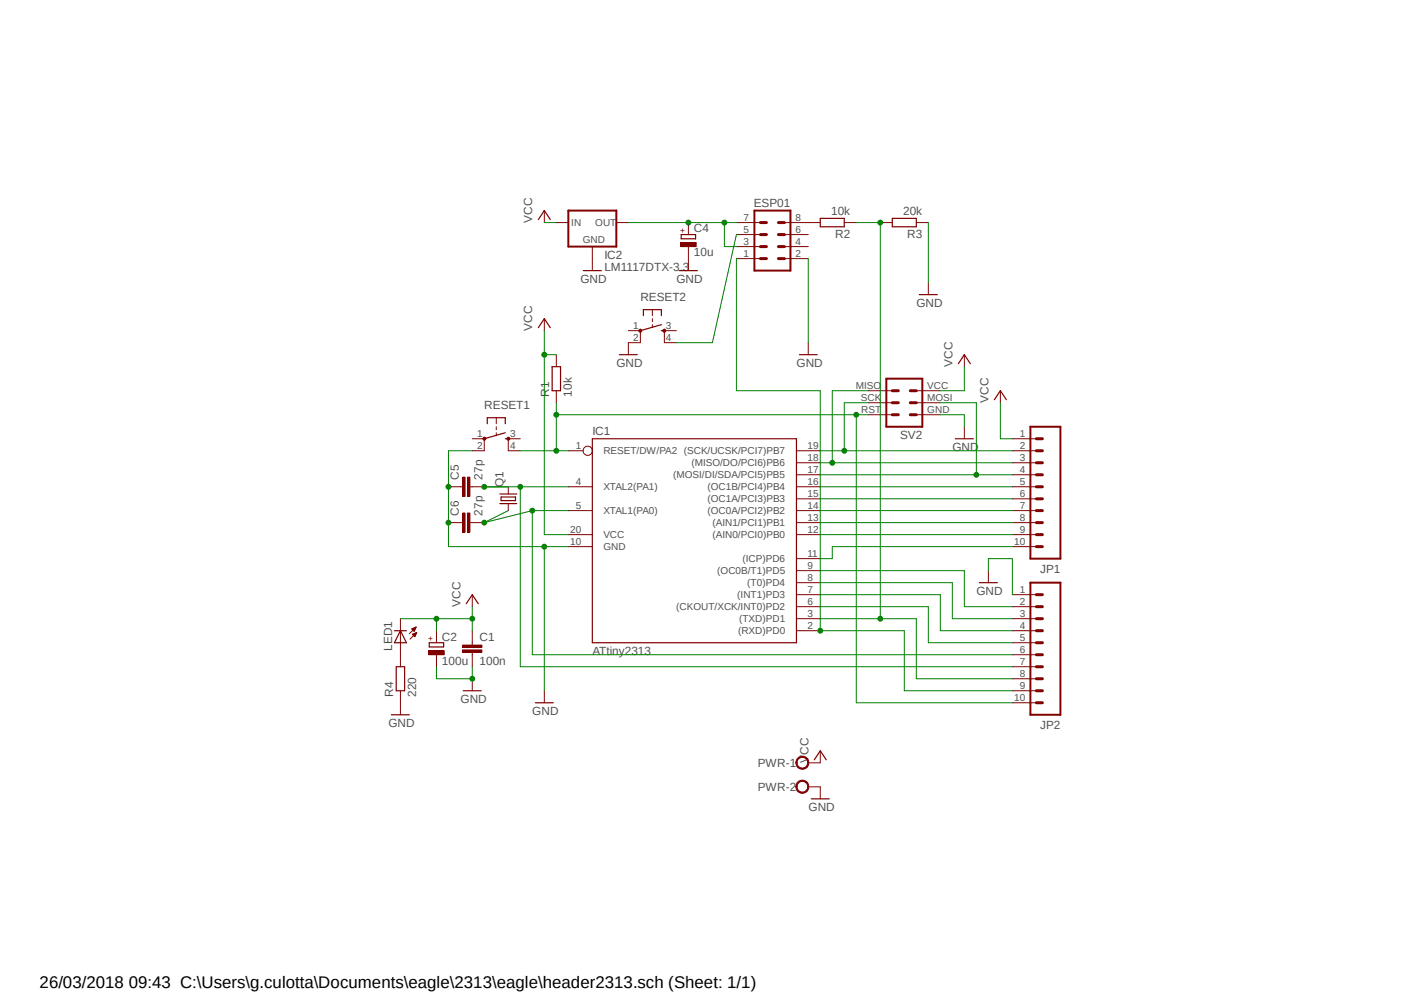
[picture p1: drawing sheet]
<svg xmlns="http://www.w3.org/2000/svg" width="297mm" height="210mm" viewBox="0 0 297 210" stroke-linecap="round" stroke-linejoin="round" font-family="sans-serif">
<path d="M80.5 41.1l144.4 131M224.9 41.1l-144.4 131" fill="none" stroke="#fff" stroke-width=".21"/>
<path d="M103.1 89.6v-1.3h3.8v1.3M106.9 92.8h.6M106.9 91.5l-4.5 1.3M125.3 92.8h43.2v43.1h-43.2z" fill="none" stroke="#800000" stroke-width=".25"/>
<g fill="none" stroke="#800000" stroke-width=".21">
<path d="M102.4 92.8v2.5M105 88.3v1.3M105 90.3v.6M105 91.5v.7M107.5 92.8v2.5M120.2 95.3h3.1M168.5 95.3h5M168.5 97.9h5M214.2 95.3h5M214.2 97.9h5M214.2 92.8h5M120.2 103h5.1"/>
<path d="M120.2 108h5.1M120.2 113.1h5.1M120.2 115.6h5.1M168.5 100.4h5M168.5 103h5M168.5 105.5h5M168.5 108h5M168.5 110.5h5M168.5 113.1h5M168.5 118.2h5M214.2 100.4h5M214.2 103h5"/>
<path d="M214.2 105.5h5M214.2 108h5M214.2 110.5h5M214.2 113.1h5M214.2 115.6h5M168.5 120.7h5M168.5 123.2h5M168.5 125.8h5M168.5 128.3h5M168.5 130.9h5M168.5 133.4h5M214.2 125.8h5"/>
<path d="M214.2 128.3h5M214.2 130.9h5M214.2 133.4h5M214.2 135.9h5M214.2 138.5h5M214.2 141h5M214.2 143.6h5M214.2 146.1h5M214.2 148.6h5"/>
<circle cx="124.3" cy="95.3" r=".98"/>
</g>
<path d="M218 90.3h6.3v27.9h-6.3zM218 123.2h6.3v28h-6.3z" fill="none" stroke="#800000" stroke-width=".42"/>
<g fill="none" stroke="#800000" stroke-width=".64">
<path d="M219.2 97.9h1.3M219.2 95.3h1.3M219.2 92.8h1.3M219.2 103h1.3M219.2 100.4h1.3M219.2 105.5h1.3M219.2 108h1.3M219.2 110.5h1.3M219.2 113.1h1.3M219.2 115.6h1.3M219.2 130.9h1.3M219.2 128.3h1.3"/>
<path d="M219.2 125.8h1.3M219.2 135.9h1.3M219.2 133.4h1.3M219.2 138.5h1.3M219.2 141h1.3M219.2 143.6h1.3M219.2 146.1h1.3M219.2 148.6h1.3"/>
</g>
<path d="M102.2 92.5h.5v.5l-.3 .1-.2-.1z" fill-rule="evenodd" fill="#800000"/>
<path d="M102.2 92.5h.5v.5l-.3 .1-.2-.1z" fill="none" stroke="#800000" stroke-width=".21"/>
<path d="M107.3 92.5h.5v.5l-.3 .1-.2-.1z" fill-rule="evenodd" fill="#800000"/>
<g fill="none" stroke="#800000" stroke-width=".21">
<path d="M115.1 67.4v2.5M204 75v2.6M99.9 92.8h2.5M99.9 95.3h2.5M107.3 92.5h.5v.5l-.3 .1-.2-.1zM107.5 92.8h2.6M107.5 95.3h2.6M204 90.3v2.5M211.6 82.6v2.6M99.9 135.9v.5M99.9 138v.5M209.1 120.7v2.5"/>
<path d="M115.1 146.1v2.5"/>
</g>
<path d="M113.9 69.3l1.2-1.9 1.3 1.9M202.7 76.9l1.3-1.9 1.3 1.9M202.1 92.8h3.8M210.4 84.5l1.2-1.9 1.3 1.9M207.2 123.2h3.8M113.2 148.6h3.9" fill="none" stroke="#800000" stroke-width=".25"/>
<path d="M97.9 137.5h4v.5h-4z" fill-rule="evenodd" fill="#800000"/>
<path d="M97.9 137.5h4v.5h-4z" fill="none" stroke="#800000" stroke-width=".21"/>
<path d="M97.9 136.4h4v.5h-4z" fill-rule="evenodd" fill="#800000"/>
<path d="M97.9 136.4h4v.5h-4zM99.9 125.8v2.5M99.9 133.4v2.5M99.9 138.5v2.5" fill="none" stroke="#800000" stroke-width=".21"/>
<path d="M90.8 135.9h3.1v.9h-3.1zM98.6 127.7l1.3-1.9 1.3 1.9" fill="none" stroke="#800000" stroke-width=".25"/>
<path d="M90.7 137.6h3.3v.9h-3.3z" fill-rule="evenodd" fill="#800000"/>
<g fill="none" stroke="#800000" stroke-width=".21">
<path d="M115.1 44.5v2.6M125.3 54.7v2.5M145.6 54.7v2.5M155.8 54.7h5.1M155.8 52.2h5.1M155.8 49.6h5.1M155.8 47.1h5.1M165.9 54.7h5.1M165.9 52.2h5.1M165.9 49.6h5.1M165.9 47.1h7.6M178.6 47.1h2.5"/>
<path d="M186.2 47.1h2.6M193.8 47.1h2.6M196.4 59.8v2.5M117.7 75v2.6M171 72.5v2.5M117.7 82.6v2.6M183.7 82.6h5.1M183.7 85.2h5.1M183.7 87.7h5.1M193.8 82.6h5.1M193.8 85.2h5.1M193.8 87.7h5.1"/>
<path d="M90.7 137.6h3.3v.9h-3.3zM92.3 133.4v2.5M92.3 138.5v2.5"/>
</g>
<path d="M113.9 46.4l1.2-1.9 1.3 1.9M123.4 57.2h3.8M143.7 57.2h3.8M173.5 46.2h5.1v1.8h-5.1zM188.8 46.2h5v1.8h-5zM116.8 77.6h1.8v5h-1.8zM169.1 75h3.8M194.5 62.3h3.8" fill="none" stroke="#800000" stroke-width=".25"/>
<path d="M159.6 44.5h7.6v12.7h-7.6zM187.5 80.1h7.6v10.2h-7.6z" fill="none" stroke="#800000" stroke-width=".42"/>
<g fill="none" stroke="#800000" stroke-width=".64">
<path d="M160.9 49.6h1.2M160.9 52.2h1.2M160.9 54.7h1.2M160.9 47.1h1.2M164.7 49.6h1.2M164.7 52.2h1.2M164.7 54.7h1.2M164.7 47.1h1.2M188.8 87.7h1.2M188.8 85.2h1.2M188.8 82.6h1.2M192.6 87.7h1.2"/>
<path d="M192.6 85.2h1.2M192.6 82.6h1.2"/>
</g>
<path d="M168.7 160.4a1.38 1.38 0 0 1 2.2 .1 1.38 1.38 0 0 1-.7 2.1 1.38 1.38 0 0 1-1.8-1.3h.2a1.14 1.14 0 0 1 1.5-1.1 1.14 1.14 0 0 1 .6 1.8 1.14 1.14 0 0 1-1.8 .1l-.3-.8h-.2z" fill-rule="evenodd" fill="#800000"/>
<path d="M168.7 160.4a1.38 1.38 0 0 1 2.2 .1 1.38 1.38 0 0 1-.7 2.1 1.38 1.38 0 0 1-1.8-1.3h.2a1.14 1.14 0 0 1 1.5-1.1 1.14 1.14 0 0 1 .6 1.8 1.14 1.14 0 0 1-1.8 .1l-.3-.8h-.2zM171 161.3h2.5" fill="none" stroke="#800000" stroke-width=".21"/>
<path d="M168.7 165.5a1.39 1.39 0 0 1 2.2 0 1.39 1.39 0 0 1-.7 2.2 1.39 1.39 0 0 1-1.8-1.3h.2a1.14 1.14 0 0 1 1.5-1.1 1.14 1.14 0 0 1 .6 1.8 1.14 1.14 0 0 1-1.8 0l-.3-.7h-.2z" fill-rule="evenodd" fill="#800000"/>
<path d="M135.5 69.9v2.6M138 65.5v1.3M138 67.4v.6M138 68.7v.6M140.5 69.9v2.6M173.5 158.8v2.5M168.7 165.5a1.39 1.39 0 0 1 2.2 0 1.39 1.39 0 0 1-.7 2.2 1.39 1.39 0 0 1-1.8-1.3h.2a1.14 1.14 0 0 1 1.5-1.1 1.14 1.14 0 0 1 .6 1.8 1.14 1.14 0 0 1-1.8 0l-.3-.7h-.2zM171 166.4h2.5v2.6" fill="none" stroke="#800000" stroke-width=".21"/>
<path d="M136.1 66.8v-1.3h3.8v1.3M139.9 69.9h.6M139.9 68.7l-4.4 1.2M171.6 169h3.8M172.3 160.7l1.2-1.9 1.3 1.9" fill="none" stroke="#800000" stroke-width=".25"/>
<path d="M135.2 69.7l.3-.1 .2 .1 .1 .2-.1 .3h-.5z" fill-rule="evenodd" fill="#800000"/>
<path d="M135.2 69.7l.3-.1 .2 .1 .1 .2-.1 .3h-.5z" fill="none" stroke="#800000" stroke-width=".21"/>
<path d="M140.3 69.7l.2-.1 .3 .1 .1 .2-.1 .3h-.5z" fill-rule="evenodd" fill="#800000"/>
<path d="M132.9 69.9h2.6M135.5 72.5h-2.6v2.5M140.3 69.7l.2-.1 .3 .1 .1 .2-.1 .3h-.5zM140.5 69.9h2.6M140.5 72.5h2.6" fill="none" stroke="#800000" stroke-width=".21"/>
<path d="M144.1 49.6h3.1v.9h-3.1zM131 75h3.8" fill="none" stroke="#800000" stroke-width=".25"/>
<path d="M144 51.3h3.3v.9h-3.3z" fill-rule="evenodd" fill="#800000"/>
<path d="M117.7 47.1h2.5M125.3 52.2v2.5M130.4 47.1h2.5M144 51.3h3.3v.9h-3.3zM145.6 47.1v2.5M145.6 52.2v2.5M97.4 103h.5M99.4 103h.5M107.5 103v1.5M107.5 106.5v1.5" fill="none" stroke="#800000" stroke-width=".21"/>
<path d="M120.2 44.5h10.2v7.7h-10.2z" fill="none" stroke="#800000" stroke-width=".42"/>
<path d="M105.7 104.5h3.6M105.7 106.5h3.6M106 105.1h3.1v.8h-3.1z" fill="none" stroke="#800000" stroke-width=".25"/>
<path d="M97.9 100.9h.5v4.1h-.5z" fill-rule="evenodd" fill="#800000"/>
<path d="M97.9 100.9h.5v4.1h-.5z" fill="none" stroke="#800000" stroke-width=".21"/>
<path d="M98.9 100.9h.5v4.1h-.5z" fill-rule="evenodd" fill="#800000"/>
<path d="M94.9 103h2.5M97.4 110.5h.5M98.9 100.9h.5v4.1h-.5zM99.4 110.5h.5M99.9 103h2.5" fill="none" stroke="#800000" stroke-width=".21"/>
<path d="M97.9 108.5h.5v4.1h-.5z" fill-rule="evenodd" fill="#800000"/>
<path d="M97.9 108.5h.5v4.1h-.5z" fill="none" stroke="#800000" stroke-width=".21"/>
<path d="M98.9 108.5h.5v4.1h-.5z" fill-rule="evenodd" fill="#800000"/>
<g fill="none" stroke="#800000" stroke-width=".21">
<path d="M94.9 110.5h2.5M98.9 108.5h.5v4.1h-.5zM99.9 110.5h2.5M84.7 130.9v10.1M87.1 133l.9-.4-.4 .9zM87.2 133.1h.6M87.2 133h.6M87.2 134.2h.8M87.2 133.2h.6M87.3 134.2h.6M87.4 133.3h.3M87.4 132.9h.5"/>
<path d="M87.4 134.3h.5M87.5 134.1h.5M87.5 133.3h.2M87.5 134.4h.3M87.5 133.4h.1M87.5 132.8h.4M87.6 134.5h.2M87.7 134.6h.1M87.7 134h.4M87.8 132.7h.2M87.9 133.9h.2M88 132.6h.1"/>
<path d="M88 132.6l-1.4 1.4M88.1 133.8h.1M88.1 133.8l-1.4 1.4M88.1 133.8l-.3 .9-.6-.5M88.1 133.8l-.9 .4M84.7 146.1v5.1M99.9 143.6v2.5"/>
</g>
<path d="M83.4 133.4h2.6M84.7 133.4l1.3 2.5h-2.6zM82.8 151.2h3.8M83.8 141h1.8v5.1h-1.8zM98 146.1h3.8" fill="none" stroke="#800000" stroke-width=".25"/>
<path d="M102.4 103h17.8M110.1 103v38h104.1" fill="none" stroke="#008000" stroke-width=".21"/>
<circle cx="110.1" cy="103" r=".51" fill="#008000"/>
<circle cx="110.1" cy="103" r=".51" fill="none" stroke="#008000" stroke-width=".21"/>
<circle cx="102.4" cy="103" r=".51" fill="#008000"/>
<g fill="none" stroke="#008000" stroke-width=".21">
<path d="M102.4 103h5.1M112.6 108h7.6M112.6 108l-10.2 2.5M112.6 108v30.5h101.6"/>
<circle cx="102.4" cy="103" r=".51"/>
</g>
<circle cx="112.6" cy="108" r=".51" fill="#008000"/>
<circle cx="112.6" cy="108" r=".51" fill="none" stroke="#008000" stroke-width=".21"/>
<circle cx="102.4" cy="110.5" r=".51" fill="#008000"/>
<g fill="none" stroke="#008000" stroke-width=".21">
<path d="M99.9 95.3h-5v7.7M94.9 115.6h25.3M107.5 108l-5.1 2.5M115.1 115.6v30.5"/>
<circle cx="102.4" cy="110.5" r=".51"/>
</g>
<circle cx="115.1" cy="115.6" r=".51" fill="#008000"/>
<g fill="none" stroke="#008000" stroke-width=".21">
<path d="M94.9 103v12.6"/>
<circle cx="115.1" cy="115.6" r=".51"/>
</g>
<circle cx="94.9" cy="103" r=".51" fill="#008000"/>
<circle cx="94.9" cy="103" r=".51" fill="none" stroke="#008000" stroke-width=".21"/>
<circle cx="94.9" cy="110.5" r=".51" fill="#008000"/>
<g fill="none" stroke="#008000" stroke-width=".21">
<path d="M171 54.7v17.8M196.4 47.1v12.7M198.9 87.7h5.1v2.6M209.1 120.7v-2.5h5.1v7.6M92.3 141v2.6h7.6v-2.6"/>
<circle cx="94.9" cy="110.5" r=".51"/>
</g>
<circle cx="99.9" cy="143.6" r=".51" fill="#008000"/>
<g fill="none" stroke="#008000" stroke-width=".21">
<path d="M115.1 69.9v43.2h5.1M115.1 75h2.6"/>
<circle cx="99.9" cy="143.6" r=".51"/>
</g>
<circle cx="115.1" cy="75" r=".51" fill="#008000"/>
<g fill="none" stroke="#008000" stroke-width=".21">
<path d="M204 77.6v5h-5.1M211.6 85.2v7.6h2.6M99.9 128.3v5.1M99.9 130.9h-7.6v2.5"/>
<circle cx="115.1" cy="75" r=".51"/>
</g>
<circle cx="99.9" cy="130.9" r=".51" fill="#008000"/>
<g fill="none" stroke="#008000" stroke-width=".21">
<path d="M84.7 130.9h7.6"/>
<circle cx="99.9" cy="130.9" r=".51"/>
</g>
<circle cx="92.3" cy="130.9" r=".51" fill="#008000"/>
<g fill="none" stroke="#008000" stroke-width=".21">
<path d="M115.1 47.1h2.6M173.5 95.3h40.7M183.7 85.2h-5.1v10.1"/>
<circle cx="92.3" cy="130.9" r=".51"/>
</g>
<circle cx="178.6" cy="95.3" r=".51" fill="#008000"/>
<g fill="none" stroke="#008000" stroke-width=".21">
<path d="M173.5 97.9h40.7M183.7 82.6h-7.6v15.3"/>
<circle cx="178.6" cy="95.3" r=".51"/>
</g>
<circle cx="176.1" cy="97.9" r=".51" fill="#008000"/>
<g fill="none" stroke="#008000" stroke-width=".21">
<path d="M198.9 85.2h7.6v15.2M173.5 100.4h40.7"/>
<circle cx="176.1" cy="97.9" r=".51"/>
</g>
<circle cx="206.5" cy="100.4" r=".51" fill="#008000"/>
<g fill="none" stroke="#008000" stroke-width=".21">
<path d="M181.1 47.1h5.1v83.8M173.5 103h40.7M173.5 105.5h40.7M173.5 108h40.7M173.5 110.5h40.7M173.5 113.1h40.7M214.2 115.6h-38.1v2.6h-2.6M173.5 120.7h30.5v7.6h10.2M173.5 128.3h22.9v7.6h17.8M173.5 123.2h28v7.7h12.7M173.5 130.9h20.3v12.7h20.4M173.5 125.8h25.4v7.6h15.3"/>
<circle cx="206.5" cy="100.4" r=".51"/>
</g>
<circle cx="186.2" cy="130.9" r=".51" fill="#008000"/>
<circle cx="186.2" cy="130.9" r=".51" fill="none" stroke="#008000" stroke-width=".21"/>
<circle cx="186.2" cy="47.1" r=".51" fill="#008000"/>
<g fill="none" stroke="#008000" stroke-width=".21">
<path d="M110.1 95.3h10.1M117.7 87.7h66M117.7 85.2v10.1M181.1 87.7v60.9h33.1"/>
<circle cx="186.2" cy="47.1" r=".51"/>
</g>
<circle cx="117.7" cy="95.3" r=".51" fill="#008000"/>
<circle cx="117.7" cy="95.3" r=".51" fill="none" stroke="#008000" stroke-width=".21"/>
<circle cx="181.1" cy="87.7" r=".51" fill="#008000"/>
<circle cx="181.1" cy="87.7" r=".51" fill="none" stroke="#008000" stroke-width=".21"/>
<circle cx="117.7" cy="87.7" r=".51" fill="#008000"/>
<g fill="none" stroke="#008000" stroke-width=".21">
<path d="M155.8 54.7v27.9h17.7v50.8h17.8v12.7h22.9"/>
<circle cx="117.7" cy="87.7" r=".51"/>
</g>
<circle cx="173.5" cy="133.4" r=".51" fill="#008000"/>
<g fill="none" stroke="#008000" stroke-width=".21">
<path d="M132.9 47.1h22.9M153.2 47.1v5.1h2.6"/>
<circle cx="173.5" cy="133.4" r=".51"/>
</g>
<circle cx="153.2" cy="47.1" r=".51" fill="#008000"/>
<circle cx="153.2" cy="47.1" r=".51" fill="none" stroke="#008000" stroke-width=".21"/>
<circle cx="145.6" cy="47.1" r=".51" fill="#008000"/>
<g fill="none" stroke="#008000" stroke-width=".21">
<path d="M155.8 49.6l-5.1 22.9h-7.6"/>
<circle cx="145.6" cy="47.1" r=".51"/>
</g>
<text font-size="3.6" x="8.4" y="208.9">26/03/2018 09:43 C:\Users\g.culotta\Documents\eagle\2313\eagle\header2313.sch (Sheet: 1/1)</text>
<g font-size="2.5" fill="#505050">
<text x="112.6" y="47.1" transform="rotate(-90 112.6 47.1)">VCC</text>
<text x="159.5" y="43.8">ESP01</text>
<text x="175.8" y="45.6">10k</text>
<text x="191" y="45.6">20k</text>
<text x="146.8" y="49.1">C4</text>
<text x="176.7" y="50.4">R2</text>
<text x="191.9" y="50.4">R3</text>
<text x="122.8" y="59.8">GND</text>
<text x="127.8" y="57.2">LM1117DTX-3.3</text>
<text x="127.8" y="54.7">IC2</text>
<text x="143.1" y="59.8">GND</text>
<text x="146.8" y="54.2">10u</text>
<text x="135.5" y="63.6">RESET2</text>
<text x="193.8" y="64.9">GND</text>
<text x="112.6" y="69.9" transform="rotate(-90 112.6 69.9)">VCC</text>
<text x="130.4" y="77.6">GND</text>
<text x="168.5" y="77.6">GND</text>
<text x="201.5" y="77.6" transform="rotate(-90 201.5 77.6)">VCC</text>
<text x="116.2" y="83.9" transform="rotate(-90 116.2 83.9)">R1</text>
<text x="121" y="83.9" transform="rotate(-90 121 83.9)">10k</text>
<text x="102.4" y="86.4">RESET1</text>
<text x="209.1" y="85.2" transform="rotate(-90 209.1 85.2)">VCC</text>
<text x="125.3" y="92">IC1</text>
<text x="190.4" y="92.8">SV2</text>
<text x="201.5" y="95.3">GND</text>
<text x="97" y="101.4" transform="rotate(-90 97 101.4)">C5</text>
<text x="102.1" y="101.4" transform="rotate(-90 102.1 101.4)">27p</text>
<text x="106.5" y="103" transform="rotate(-90 106.5 103)">Q1</text>
<text x="97" y="109.1" transform="rotate(-90 97 109.1)">C6</text>
<text x="102.1" y="109.1" transform="rotate(-90 102.1 109.1)">27p</text>
<text x="206.5" y="125.8">GND</text>
<text x="220" y="121.2">JP1</text>
<text x="97.4" y="128.3" transform="rotate(-90 97.4 128.3)">VCC</text>
<text x="82.9" y="137.6" transform="rotate(-90 82.9 137.6)">LED1</text>
<text x="93.5" y="135.5">C2</text>
<text x="101.4" y="135.6">C1</text>
<text x="93.5" y="140.5">100u</text>
<text x="101.4" y="140.6">100n</text>
<text x="125.3" y="138.5">ATtiny2313</text>
<text x="83.2" y="147.4" transform="rotate(-90 83.2 147.4)">R4</text>
<text x="88" y="147.4" transform="rotate(-90 88 147.4)">220</text>
<text x="97.4" y="148.6">GND</text>
<text x="82.2" y="153.7">GND</text>
<text x="112.6" y="151.2">GND</text>
<text x="220" y="154.2">JP2</text>
<text x="171" y="161.3" transform="rotate(-90 171 161.3)">VCC</text>
<text x="160.3" y="162.2">PWR-1</text>
<text x="160.3" y="167.3">PWR-2</text>
<text x="171" y="171.5">GND</text>
</g>
<g font-size="2.1" fill="#505050">
<text x="120.9" y="47.7">IN</text>
<text x="125.9" y="47.7">OUT</text>
<text x="157.3" y="46.7">7</text>
<text x="168.3" y="46.7">8</text>
<text x="123.3" y="51.4">GND</text>
<text x="157.3" y="51.8">3</text>
<text x="157.3" y="49.3">5</text>
<text x="168.3" y="51.8">4</text>
<text x="168.3" y="49.3">6</text>
<text x="157.3" y="54.4">1</text>
<text x="168.3" y="54.4">2</text>
<text x="133.9" y="69.6">1</text>
<text x="140.9" y="69.6">3</text>
<text x="133.9" y="72.1">2</text>
<text x="140.9" y="72.1">4</text>
<text x="181.1" y="82.3">MISO</text>
<text x="196.2" y="82.3">VCC</text>
<text x="182.1" y="84.8">SCK</text>
<text x="182.2" y="87.3">RST</text>
<text x="196.2" y="84.8">MOSI</text>
<text x="196.2" y="87.3">GND</text>
<text x="100.9" y="92.4">1</text>
<text x="100.9" y="95">2</text>
<text x="107.9" y="92.4">3</text>
<text x="107.9" y="95">4</text>
<text x="121.8" y="95">1</text>
<text x="170.8" y="95">19</text>
<text x="215.7" y="92.4">1</text>
<text x="215.7" y="95">2</text>
<text x="127.6" y="96.1">RESET/DW/PA2 (SCK/UCSK/PCI7)PB7</text>
<text x="142.4" y="101.2">(MOSI/DI/SDA/PCI5)PB5</text>
<text x="146.3" y="98.6">(MISO/DO/PCI6)PB6</text>
<text x="170.8" y="97.5">18</text>
<text x="170.8" y="100">17</text>
<text x="215.7" y="97.5">3</text>
<text x="215.7" y="100">4</text>
<text x="121.8" y="107.7">5</text>
<text x="121.8" y="102.6">4</text>
<text x="127.6" y="103.7">XTAL2(PA1)</text>
<text x="149.6" y="103.7">(OC1B/PCI4)PB4</text>
<text x="149.6" y="106.3">(OC1A/PCI3)PB3</text>
<text x="170.8" y="102.6">16</text>
<text x="170.8" y="105.1">15</text>
<text x="170.8" y="107.7">14</text>
<text x="215.7" y="102.6">5</text>
<text x="215.7" y="105.1">6</text>
<text x="215.7" y="107.7">7</text>
<text x="120.6" y="112.7">20</text>
<text x="127.6" y="113.8">VCC</text>
<text x="127.6" y="108.8">XTAL1(PA0)</text>
<text x="149.6" y="108.8">(OC0A/PCI2)PB2</text>
<text x="150.7" y="111.3">(AIN1/PCI1)PB1</text>
<text x="150.7" y="113.8">(AIN0/PCI0)PB0</text>
<text x="170.8" y="110.2">13</text>
<text x="170.8" y="112.7">12</text>
<text x="215.7" y="110.2">8</text>
<text x="215.7" y="112.7">9</text>
<text x="120.6" y="115.3">10</text>
<text x="127.6" y="116.4">GND</text>
<text x="157.1" y="118.9">(ICP)PD6</text>
<text x="170.8" y="117.8">11</text>
<text x="214.5" y="115.3">10</text>
<text x="151.7" y="121.5">(OC0B/T1)PD5</text>
<text x="158.1" y="124">(T0)PD4</text>
<text x="170.8" y="120.4">9</text>
<text x="170.8" y="122.9">8</text>
<text x="170.8" y="125.4">7</text>
<text x="215.7" y="125.4">1</text>
<text x="143" y="129.1">(CKOUT/XCK/INT0)PD2</text>
<text x="156" y="126.5">(INT1)PD3</text>
<text x="156.3" y="131.6">(TXD)PD1</text>
<text x="170.8" y="128">6</text>
<text x="170.8" y="130.5">3</text>
<text x="215.7" y="128">2</text>
<text x="215.7" y="130.5">3</text>
<text x="156.1" y="134.2">(RXD)PD0</text>
<text x="170.8" y="133.1">2</text>
<text x="215.7" y="133.1">4</text>
<text x="215.7" y="135.6">5</text>
<text x="215.7" y="138.1">6</text>
<text x="215.7" y="140.7">7</text>
<text x="215.7" y="143.2">8</text>
<text x="214.5" y="148.3">10</text>
<text x="215.7" y="145.8">9</text>
</g>
<g font-size="1.8" fill="#800000">
<text x="145" y="49.2" transform="rotate(-90 145 49.2)">+</text>
<text x="91.7" y="135.6" transform="rotate(-90 91.7 135.6)">+</text>
</g>
</svg>
